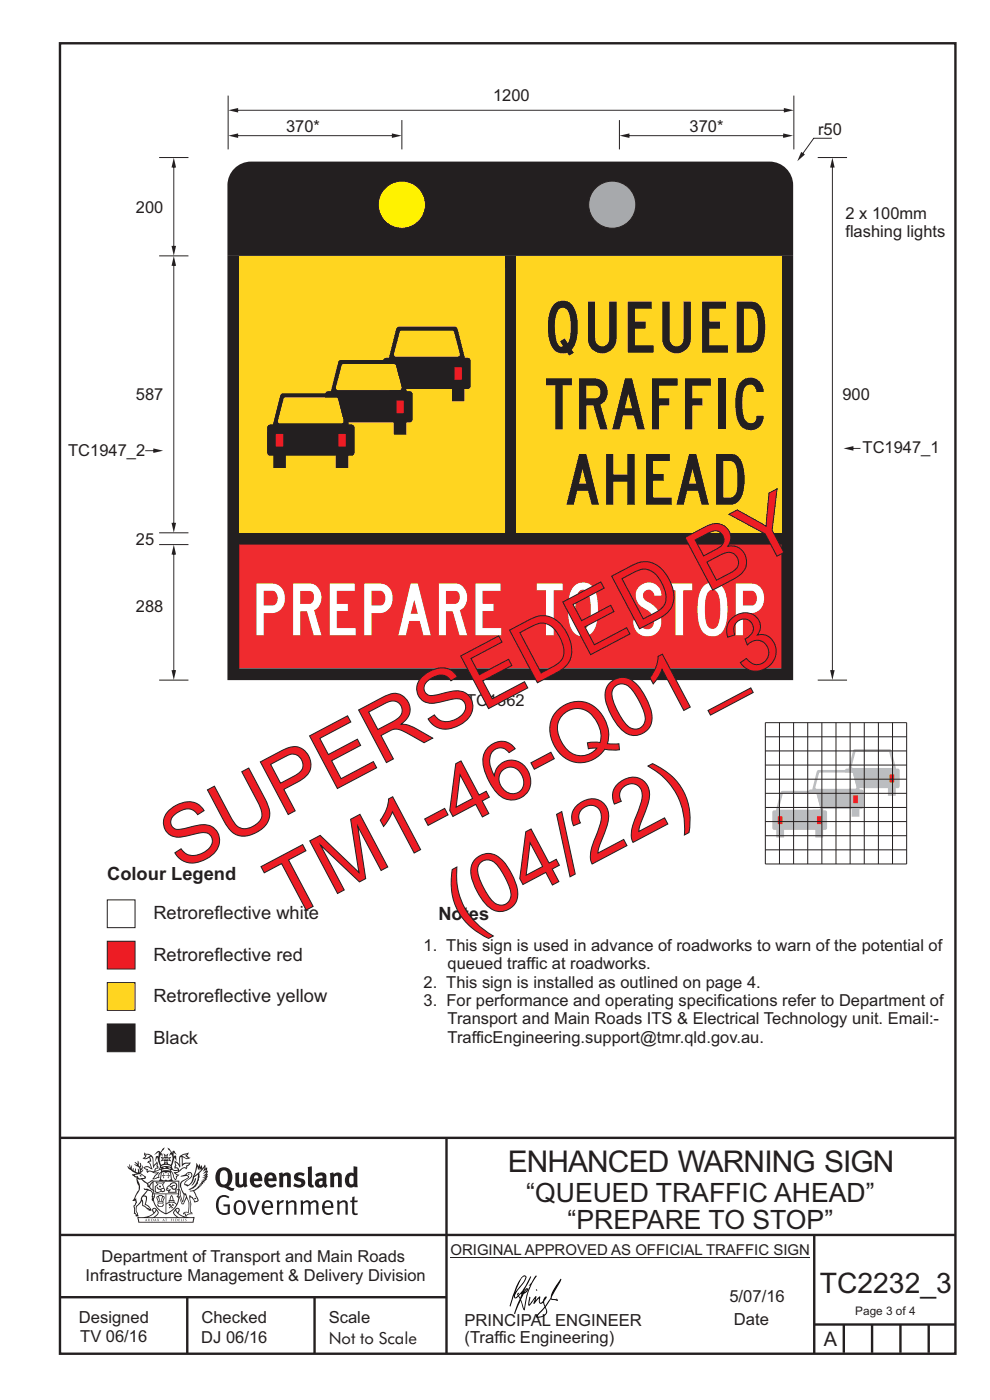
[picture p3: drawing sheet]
<svg xmlns="http://www.w3.org/2000/svg" width="210mm" height="297mm" viewBox="0 0 210 297" stroke-linecap="round" stroke-linejoin="round" font-family="sans-serif">
<g fill="none" stroke="#231f20" stroke-width=".51">
<path d="M12.7 9.2h190v278h-190zM12.7 241.4h190M94.7 241.4v45.8M12.7 262h190M12.7 275.2h82M39.7 275.2v12M66.7 275.2v12M172.7 262.2v25M172.7 281h30M179 281v6M185 281v6M191 281v6"/>
<path d="M197 281v6"/>
</g>
<path d="M95.5 266.7h76.3" fill="none" stroke="#231f20" stroke-width=".21"/>
<g fill="#231f20">
<path d="M47 248.4a2.55 2.55 0 0 0 0 2.7l.3 .2a.81 .81 0 0 0 1-1v-.5a1.04 1.04 0 0 0-1.1-1.5zM46.3 248.1a1.82 1.82 0 0 1 2.1-.2 1.82 1.82 0 0 1 .9 1.8 2.29 2.29 0 0 1-.8 2l.7 .3h.5l-.2 .6a2.87 2.87 0 0 1-2-.7 2.12 2.12 0 0 1-1.7-3.1z" fill-rule="evenodd"/>
<path d="M49.9 248.9l.8-.2v2a.46 .46 0 0 0 .3 .6 .46 .46 0 0 0 .6-.3v-2.1l.7-.2v2.4l.2 .5-.5 .3-.3-.3a1.02 1.02 0 0 1-1.2 .3 1.02 1.02 0 0 1-.6-1.1z" fill-rule="evenodd"/>
<path d="M54 249.5l-.1 .5h.9a.49 .49 0 0 0-.2-.6 .49 .49 0 0 0-.6 .1zM53.4 249.1a1.34 1.34 0 0 1 1.6-.2 1.34 1.34 0 0 1 .6 1.5v.2h-1.7a.77 .77 0 0 0 .5 .8 .77 .77 0 0 0 .9-.4l.3 .5a1.59 1.59 0 0 1-2 .2 1.59 1.59 0 0 1-.5-2.1z" fill-rule="evenodd"/>
<path d="M57 249.5l-.1 .5h1a.49 .49 0 0 0-.2-.6 .49 .49 0 0 0-.7 .1zM56.4 249.1a1.34 1.34 0 0 1 1.6-.2 1.34 1.34 0 0 1 .7 1.5v.2h-1.8a.77 .77 0 0 0 .5 .8 .77 .77 0 0 0 .9-.4l.4 .5a1.59 1.59 0 0 1-2.1 .2 1.59 1.59 0 0 1-.5-2.1z" fill-rule="evenodd"/>
<path d="M59.2 248.9l.7-.2 .1 .4a.95 .95 0 0 1 1-.3 .95 .95 0 0 1 .7 .8v2.3h-.8v-2.3a.46 .46 0 0 0-.8 .1v2.2h-.8z" fill-rule="evenodd"/>
<path d="M62.6 249.1a1.75 1.75 0 0 1 2-.1l-.2 .5-.6-.2a.43 .43 0 0 0-.6 .3l.4 .3a1.04 1.04 0 0 1 1.2 1.1 1.04 1.04 0 0 1-1.4 1l-1.2-.4 .3-.6 1 .4 .4-.4a.88 .88 0 0 0-1-.5l-.4-.2-.1-.4z" fill-rule="evenodd"/>
<path d="M65.3 247.6l.8-.2 .1 3.8 .3 .2 .1 .4a.88 .88 0 0 1-1 0 .88 .88 0 0 1-.3-1z" fill-rule="evenodd"/>
<path d="M67.8 250.6a.43 .43 0 0 0-.1 .7 .43 .43 0 0 0 .7-.1v-.7zM66.8 249.1a1.7 1.7 0 0 1 2.4 .1v1.9l.3 .4-.4 .5-.5-.4a1.03 1.03 0 0 1-1.7-.1 1.03 1.03 0 0 1 .8-1.5h.7v-.4a.8 .8 0 0 0-1.2 .1z" fill-rule="evenodd"/>
<path d="M70 248.9l.7-.2 .1 .4a.95 .95 0 0 1 1-.3 .95 .95 0 0 1 .7 .8v2.3h-.8v-2.3a.46 .46 0 0 0-.8 .1v2.2h-.8z" fill-rule="evenodd"/>
<path d="M74.3 249.5a1.48 1.48 0 0 0 0 1.7h.5l.2-.1v-1.5l-.3-.2zM75 247.4l.8 .1 .1 4.4h-.7l-.1-.2a1.26 1.26 0 0 1-1.4 0 1.26 1.26 0 0 1-.5-1.3 1.29 1.29 0 0 1 .4-1.4 1.29 1.29 0 0 1 1.4-.1z" fill-rule="evenodd"/>
<path d="M46.4 253.9a1.72 1.72 0 0 1 2.3 0l-.3 .3a1.24 1.24 0 0 0-1.4-.2 1.24 1.24 0 0 0-.6 1.4 1.49 1.49 0 0 0 1.2 1.9l.7-.1v-1.3h-.8l-.1-.4h1.3v1.9a1.93 1.93 0 0 1-2.2 0 1.93 1.93 0 0 1-.7-2.2l.2-.8z" fill-rule="evenodd"/>
<path d="M50.4 255.1a1.65 1.65 0 0 0 .2 2.2 .99 .99 0 0 0 1-1.4 .78 .78 0 0 0-.4-.8 .78 .78 0 0 0-.8 0zM50 254.9a1.33 1.33 0 0 1 1.6-.1 1.33 1.33 0 0 1 .5 1.4 1.31 1.31 0 0 1-1.3 1.6 1.31 1.31 0 0 1-1.2-1.6v-.6z" fill-rule="evenodd"/>
<path d="M52.5 254.7l.4-.1 .9 2.6 .8-2.5h.5l-1.1 3h-.5z" fill-rule="evenodd"/>
<path d="M56.3 255.2l-.2 .7h1.3a.7 .7 0 0 0-.3-.8 .7 .7 0 0 0-.8 .1zM55.9 255a1.22 1.22 0 0 1 1.5-.2 1.22 1.22 0 0 1 .5 1.5h-1.8a.93 .93 0 0 0 .5 1 .93 .93 0 0 0 1.1-.2l.2 .3a1.43 1.43 0 0 1-1.8 .1 1.43 1.43 0 0 1-.6-1.7z" fill-rule="evenodd"/>
<path d="M58.7 254.7l.4-.1 .1 .5 .4-.4 .6-.1-.2 .5a.66 .66 0 0 0-.8 .7v1.9h-.4z" fill-rule="evenodd"/>
<path d="M60.6 254.7l.4-.1 .1 .5a.94 .94 0 0 1 1-.5 .94 .94 0 0 1 .8 .8v2.3h-.5l-.1-2.5a.81 .81 0 0 0-1.2 .3v2.2h-.4z" fill-rule="evenodd"/>
<path d="M63.7 254.7l.5-.1 .1 .5 .4-.3a.78 .78 0 0 1 1.1 .3 .9 .9 0 0 1 1-.5 .9 .9 0 0 1 .8 .8v2.3h-.5l-.1-2.5a.67 .67 0 0 0-1.1 .3v2.2h-.5v-2.4l-.4-.3-.7 .4v2.3h-.5z" fill-rule="evenodd"/>
<path d="M69 255.2l-.1 .7h1.3a.7 .7 0 0 0-.3-.8 .7 .7 0 0 0-.9 .1zM68.7 255a1.22 1.22 0 0 1 1.5-.2 1.22 1.22 0 0 1 .5 1.5h-1.8a.93 .93 0 0 0 .4 1 .93 .93 0 0 0 1.2-.2l.1 .3a1.44 1.44 0 0 1-1.7 .1 1.44 1.44 0 0 1-.6-1.7z" fill-rule="evenodd"/>
<path d="M71.4 254.7l.5-.1 .1 .5a.94 .94 0 0 1 1-.5 .94 .94 0 0 1 .8 .8v2.3h-.5l-.1-2.5a.81 .81 0 0 0-1.2 .3v2.2h-.4z" fill-rule="evenodd"/>
<path d="M74.7 253.9l.5-.1v.9h.7l-.1 .3h-.6v2.2l.1 .2h.5l.1 .3a.75 .75 0 0 1-1.2-.6v-2.1h-.4v-.3h.4z" fill-rule="evenodd"/>
<path d="M30.8 244.9l1.1 .3-.9 .5h-.4l.6-.5zM31.8 245.4h.2a2.44 2.44 0 0 1 .4 1.9l.1 .5 .7-1-.1 .6 .3 .3a.57 .57 0 0 0-.6 .7l-1-.1-.5 .2 .2-.5-.8-.3 .7-.1 .9 .5 .1-.1-.6-1.3-.2-.2h.5zM30.7 244.4l-.1 .5 .2 .4-.6 .4a1.04 1.04 0 0 0 1.4-.1l.2 .6-.3 .1-.2 .4a.94 .94 0 0 1 .8 1.1l-.2-.1a1.16 1.16 0 0 0-1.5-.1l.3 .4 .4 .2 .1 .5 .2 .1 .1-.2a.94 .94 0 0 1 1.1 .2l.8 .1-1.2 1.2a1.13 1.13 0 0 0 1.2-.2l.4-.1-.1-.4 .5-.8a.83 .83 0 0 0-.6 1.1l-.3-.1-.7 .4 1.1-1.4-.5 .1-.5-.1 1.3-.5-.1-.1-.9 .4v-.3l.2-.2 .3 .1 .1-.3-.2-.4v-.6l-.1-.4-.7 1v-.7a1.42 1.42 0 0 0-1.6-1.8z" fill-rule="evenodd"/>
<path d="M38.5 245.2l.5-.2 .7-.1-.6 .3 .8 .5h-.3zM38.3 245.5l.2-.1 .1 2a1.69 1.69 0 0 1 1.6-.6l-.8 .5 .1 .5a1.1 1.1 0 0 0-1.5 .6l-.1-.5-.2-.2h-.5l.3-.4-.3-.7a1.42 1.42 0 0 1 .8 1.1l.2-.1zM37.1 246.2l.1 1-.2 .3 .1 .4h.5l.1 .2a.96 .96 0 0 1-1.1-.1l-.1 .1a1.06 1.06 0 0 0 1.3 .2v.1a.72 .72 0 0 1-1 .2l.3 .5 .6 .2-.4 .2-.1 .6-.2-.3-.4-1.1-.4-.4 .4 .9a1.54 1.54 0 0 0 .7 1.2l.2-.3a.58 .58 0 0 1 .4-.8l.2-.1h-.3l-.5-.3 .9-.5a.93 .93 0 0 1 1.2-.5v.2l.2-.2 .1-.5a.99 .99 0 0 0 .7-.8l-1.3 .1-.3 .2-.1-1.4 .9 .4 .9-.3h-.4l-.5-.4 .4-.7-.6 .2a1.46 1.46 0 0 0-1.4 2.1v.4l-.2-.4z" fill-rule="evenodd"/>
<path d="M35.6 248.9l.2 .1-.1 .3 .4 .1h-.4v.6l-.1-.6h-.3l.3-.1z" fill-rule="evenodd"/>
<path d="M34.6 248.9l.2 .1v.3l.3 .1h-.3l-.1 .6v-.6h-.4l.4-.1z" fill-rule="evenodd"/>
<path d="M34.3 248.8a.57 .57 0 0 1 .9 .2 .57 .57 0 0 1 .9-.2l.2 1.4h-.2a.57 .57 0 0 1-.9 0 .69 .69 0 0 1-1.1 0zM34.2 248.1l-.3 2.1-.2 .4h3l-.2-.4-.3-2.1h-.2v.2l-.8-.1-.8 .1v-.2z" fill-rule="evenodd"/>
<path d="M34.2 252.4a.3 .3 0 0 0 .6 0 .3 .3 0 0 0-.6 0zM33.3 250.9l.3 .3-.3 .4a.79 .79 0 0 0 0 1.3l.8-.2-.1-.3a.55 .55 0 0 1-.7-.6l.1-.1 .2 .3 .3 .2 .8-.2-.4-.7 .4-.4-.7 .2zM33 250.7l1.1 .2 .9-.2-.4 .6 .4 1.2a.56 .56 0 0 1-.8 .3l-.2 .1a.73 .73 0 0 1-.9 .1 .73 .73 0 0 1-.3-1v-.4l.6-.4z" fill-rule="evenodd"/>
<path d="M35.6 251.8l.7-.4a.58 .58 0 0 1 1-.1 .58 .58 0 0 1-.4 .9l-.3-.3a.43 .43 0 0 1 .6-.4 .57 .57 0 0 0-.8 .2l-.2-.1-.3 .1 .4 .2a.55 .55 0 0 0 .9 .4v.5h-1.3l.3-.4-.1-.1-.6 .1 .2-.3-.2-.1zM35.4 251.8l-.1 .2a.39 .39 0 0 0 .2 .6h.3l-.2 .4h1.9l-.1-.8a.86 .86 0 0 0-.1-1.3 .86 .86 0 0 0-1.3 .4z" fill-rule="evenodd"/>
<path d="M36 254.8h.8v.2h-.8zM36.4 253.8l.2 .8h-.4zM36.4 253.5l-.3 .5-.1 .6h-.2v.4l-.7 .4 .2 .1a1.48 1.48 0 0 1 2.1 .2l.2-.1-.6-.5v-.5h-.2l-.1-.6z" fill-rule="evenodd"/>
<path d="M35.8 255.4l.4 .1 .1 .3 .3-.2-.2-.2a.38 .38 0 0 1 .5 .5l-.2-.2-.3 .2 .3 .2-.3 .3-.1-.4-.4 .4-.1-.2 .4-.3-.1-.1-.2 .1z" fill-rule="evenodd"/>
<path d="M34.5 254h.2v.2l-.2 .6h-.2zM33.6 255.3h.9v.2a.55 .55 0 0 1-.8 .4v-.2l-.2-.1zM33.4 254h.2l.2 .8h-.2zM33.6 255l.8-.1 .1 .2h-.8zM33.8 253.7h.5l-.2 1.1h-.1zM33.3 253.8l-.1 .3 .3 1.1a.48 .48 0 0 0-.1 .6 .48 .48 0 0 0 .5 .2h.5a.49 .49 0 0 0 .2-.8l.3-1.1-.1-.3a1.42 1.42 0 0 0-1.5 0z" fill-rule="evenodd"/>
<path d="M33.7 251.5l.4 .1 .1 .3h-.3z" fill-rule="evenodd"/>
<path d="M41.3 250.1l.3-.2-.2 .8-.6 .8h-.2l.5-.7z" fill-rule="evenodd"/>
<path d="M39.7 249l.3-.2 .5 .2a.88 .88 0 0 1-.6 1.1 1.22 1.22 0 0 0-.8 1.3l.5 .2a.72 .72 0 0 0 .9-.4l.5-.8 .2-.6 .8-.6v.2a2.85 2.85 0 0 1-2 2.9l.1 .1a2.13 2.13 0 0 0 1.9-1.5v-.3a2.01 2.01 0 0 0 .3-1.7l1.1-1.3-.4 1 .7-.5-.7 1 .8-.4-.8 .8 .7-.2-.9 .6 .8-.1-.8 .4h.7l-.8 .3 .3 .2h-.4l.2 .3h-.4l.2 .3h-.4l.1 .2h-.1a2.16 2.16 0 0 1-2 1.1l.1 .2 .4-.1a.76 .76 0 0 1 .7 .8l.5 1.2-.6 .2a1.45 1.45 0 0 0-1.1-1.3l.2 1.8-.1 1.8 .4 .3a1.07 1.07 0 0 0-1.2 .4v-.3l-.5-.2a.87 .87 0 0 1 1.1-.1v-.7a4.4 4.4 0 0 0-.6-3.1l-.1-.3h-.2a2.16 2.16 0 0 1-.7-2.2l.3-.4 1.2-.7a.55 .55 0 0 0-.4-.8zM37.8 252.4a.76 .76 0 0 1 .3 1.1l.6 1.6 .4-1.7 .2 .1a.61 .61 0 0 1-.1 .9l-.3 .8-.2 .1-.7-1.6-.3 .1a1.18 1.18 0 0 0 .1-1.4zM41.8 247.5l.2 .7 .3-.5v.6l.4-.5a1.9 1.9 0 0 1-1.2 1.4l-.3 .3zM38.2 249.6l1.4-.2 .2 .2v.3l-.5 .2a1.26 1.26 0 0 0-.9 1.9l.2 .7a1.84 1.84 0 0 1 .1 2.1l-.4-1.4a.96 .96 0 0 0-.4-1.2l-.4 .2a.78 .78 0 0 1 0 1.3l.1 .3h.4l.4 1.1a.38 .38 0 0 0 .2 .4 .38 .38 0 0 0 .4-.1l.6-1.2a2.94 2.94 0 0 1 .4 2.5l-.1 .4h-.8l-.3 .4v.2l.4-.1 .1 .4 .2 .1a1.02 1.02 0 0 1 1.3-.5v-.4l-.3-.1 .1-1.8-.3-1.3h.1a1.14 1.14 0 0 1 .8 1 .63 .63 0 0 0 .8-.2 .63 .63 0 0 0-.2-.9l-.6-1.2 .9-.6 .2-.4h.3l-.1-.2h.4l-.1-.3h.3l-.1-.3 .5-.1-.2-.2 .6-.4v-.2h-.2l.4-.5h-.3l.3-.5-.4 .1 .4-.5v-.3l-.3 .2 .2-.7-.1-.2-.4 .3v-.8l-.6 .8-.2-.8-.2 .5-.3-.7-.1 .6-.5-.8-.1 1.4-.6 1.8a1.81 1.81 0 0 1-1 1.5l-.6-.2a1.75 1.75 0 0 1 1.1-1.2 .75 .75 0 0 0 .1-1.3 .75 .75 0 0 0-1.2 .4z" fill-rule="evenodd"/>
<path d="M41.2 254.1h.3l.2 .2-.4 .1z" fill-rule="evenodd"/>
<path d="M29.4 258.4h11.6l-.1 .8h-11.4zM31.3 258.2l.5-.1a2.48 2.48 0 0 0 1.4-1.3l.3 .5-.5 .6-.5 .3zM32.5 256.6l.3-.2 .2 .1-.3 .7zM37.2 256.8a2.65 2.65 0 0 0 1.8 1.4h-1.1l-.5-.3-.5-.6zM37.4 256.5l.2-.1 .3 .2-.3 .6zM29.2 258.2l.1 1.2h11.8l.2-1.1-.2-.1a4.1 4.1 0 0 1-3.3-.9l.3-.4-.1-.6a1.06 1.06 0 0 0-1.3 1l.2 .4 .6 .5h-4.7l.3-.1a.84 .84 0 0 0 .6-.8 .84 .84 0 0 0-.5-.8l-.3-.2h-.5l-.1 .6 .3 .4a4.2 4.2 0 0 1-3.4 .9z" fill-rule="evenodd"/>
<path d="M31 258.7l.1 .2h-.2zM31 258.5l-.3 .6 .4-.2 .2 .2z" fill-rule="evenodd"/>
<path d="M31.3 258.6h.3v.4a.25 .25 0 0 0 .2-.1 .25 .25 0 0 0-.1-.3h.1a.29 .29 0 0 1 0 .4 .29 .29 0 0 1-.4 0 .29 .29 0 0 1 0-.4z" fill-rule="evenodd"/>
<path d="M32.2 258.6a.22 .22 0 0 1 .3 .2 .22 .22 0 0 1-.3 .2zM32 258.6l.1 .4a.33 .33 0 0 0 .4 0 .33 .33 0 0 0 0-.4 .33 .33 0 0 0-.5 0z" fill-rule="evenodd"/>
<path d="M32.9 258.7l.1 .2h-.2zM32.9 258.5l-.2 .6 .3-.2 .2 .2z" fill-rule="evenodd"/>
<path d="M33.3 258.6h.2l.1 .1 .2-.1-.2 .2 .2 .3-.3-.3-.1 .3h-.1l.2-.3z" fill-rule="evenodd"/>
<path d="M34.7 258.7l.1 .2h-.2zM34.7 258.5l-.3 .6 .4-.2 .2 .2z" fill-rule="evenodd"/>
<path d="M35 258.5h.5l-.2 .1v.5h-.2l.1-.5z" fill-rule="evenodd"/>
<path d="M36.2 258.6l.3-.1-.1 .1v.2h.1h-.1v.3h-.2z" fill-rule="evenodd"/>
<path d="M36.7 258.6h.2v.5h-.2z" fill-rule="evenodd"/>
<path d="M37.3 258.6a.22 .22 0 0 1 .3 .2 .22 .22 0 0 1-.3 .2zM37.1 258.6v.4a.33 .33 0 0 0 .5 0 .33 .33 0 0 0 0-.4 .33 .33 0 0 0-.5 0z" fill-rule="evenodd"/>
<path d="M37.8 258.6l.4-.1-.2 .1v.2h.1h-.1v.2l.2 .1h-.4z" fill-rule="evenodd"/>
<path d="M38.4 258.6h.2l-.1 .4 .2 .1h-.3z" fill-rule="evenodd"/>
<path d="M38.9 258.6h.2v.5h-.2z" fill-rule="evenodd"/>
<path d="M39.3 258.6h.2h-.1l.2 .3-.2 .2-.1-.1v-.1l.2 .1z" fill-rule="evenodd"/>
<path d="M34.2 247.4a1.51 1.51 0 0 1 2 .2 2.67 2.67 0 0 0-2.1 0zM35.7 247.6l.4 .1 .1 .3-.4-.1zM34.6 247.6h.5l.1 .2h-.4zM34 247.8l.3 .2h-.3zM34.9 246.9l.3-.2 .3 .2zM34.9 245.6l.2 .1v.3h-.2zM35 245.1l.2 .2 .2-.2-.1 .3h-.2zM35.1 246.3h.2l.1 .4-.2-.2-.2 .2zM35.3 245.7l.2-.1v.4h-.2zM34.4 245.7h.3l.1 .3-.4 .1 .2-.2zM35.7 245.7h.3l-.2 .2 .2 .2-.4-.1zM32.7 244.9l1-.5-.1 1-.2-.2-.3 .2-.3 1.1 .5-1 .3 .9a1.84 1.84 0 0 1 .2 1.7l.4 .1a2.48 2.48 0 0 1 2.2 0l.2-.2-.2-.7 .7-1.8 .4 .7-.2-1-.2-.1-.2 .3v-.9l.6 .4-.6-.8-.3 .1-.1 .4-.5-.9-.5-.3 .2 .5 .6 .5-.5 .8 .4-.4a2.06 2.06 0 0 1 0 2.3l-.5-.2-.2-.6 .1-.1 .8 .2-.4-.5 .4-.5-.7 .2-.2-.2 .2-.7-.5 .4-.5-.4 .2 .7-.2 .2-.7-.2 .4 .5-.4 .5 .8-.2 .1 .1-.2 .6-.5 .2a2.02 2.02 0 0 1 0-2.2l.3 .5-.1-.7-.3-.1 .8-1.2-.4 .3-.5 .8-.2-.3a.8 .8 0 0 0-.8 .5z" fill-rule="evenodd"/>
<path d="M29.2 250.1l.3 .1a.61 .61 0 0 1 .8 .4l.3 .2a.8 .8 0 0 1 .6 1l.4 .1 .5 .5a1 1 0 0 1 .5 1.1l-.1 .7v-.5h-.1a.96 .96 0 0 0-.8-1.3l-.2-.2h-.7l-.1-.1-.1 .1 .1 .3h.6l-1.2 1.3-.2 1-.4 .6a1.33 1.33 0 0 0-.5 1.8l.2 .5a1.26 1.26 0 0 1-.5-1.5l-.1-.3a1.56 1.56 0 0 0 .4-1.7l-.3 .2 .2-.5a3.2 3.2 0 0 0 .7-3zM30.4 253.9h.4a2.06 2.06 0 0 1-.1 1.6l.7 .5 .4 .4-.6-.1-.8-.6-.1-.9a.51 .51 0 0 1 .1-.9zM28.6 249.3a1.52 1.52 0 0 1 2.1 .5l-1.1 .2-.2-.1-.1-.4h-.5zM27.5 247v.8l-.3-.4h-.1a3.1 3.1 0 0 0 1.9 1.6l-1 .1 .5 .6 .5 .1 .1 1.1a1.84 1.84 0 0 1-.3 2.5l-.4 .9-.3 .4 .2 .1 .4-.1 .1 .4-.2 .5-.3 .2 .1 1.7h.2l.3 .5 .1 .1 .4-.1-.1-.5a1.3 1.3 0 0 1-.1-1.7l.9-1 .1 1.1 .6 .2 .5 .5 .1-.1 .2 .3h.5a1.85 1.85 0 0 0-1.2-1.4l.1-.3a1.39 1.39 0 0 0 0-1.4l-.5-.1 .5-.5a.66 .66 0 0 1 .9-.4 .66 .66 0 0 1 .3 .9l-.1 .4 .2-.1v.2l-.1 .3 .2 .5 .1-.3a2.24 2.24 0 0 0 .1-2.2 .73 .73 0 0 1-.7-.7 .73 .73 0 0 1 .6-.7v-.2a.94 .94 0 0 0-.9 .8 .48 .48 0 0 1-.1-.6 .48 .48 0 0 1 .5-.2l.5-.3a.51 .51 0 0 0-.8 .2l-.5 .2-1-.8h.6l.2-.5-1.2-.7 .5-.5v-.3l-.5 .4 .1-.2a.69 .69 0 0 0 .2-1v.4l-.2 .3v-1.1l-.3-.2 .1 .6-.1 .2-.4-1.3v.7l-.6-.4 .5 .7-.6-.2 .3 .3a1 1 0 0 1 .7 1.4l-.2-.8v.9l-.5-.2v-.8l-.2 .7-.2-.1-.1-.6-.2 .4-.2-.2 .1-.7-.2 .5z" fill-rule="evenodd"/>
<path d="M29.6 249.4l.2-.1 .3 .2z" fill-rule="evenodd"/>
<path d="M32.4 250.5h5.6v2l-.2-.1v-1.7h-5.2v2.5h5.2v-.8l.1 .2-.1 1.1v-.3h-2.5v4a4.1 4.1 0 0 0 2.6-3.6l.1-.1a4 4 0 0 1-2.8 3.9 4.2 4.2 0 0 1-2.8-4.7l.1 1.2 .1-.1a3.8 3.8 0 0 0 2.5 3.4v-4h-2.5l-.2-.9z" fill-rule="evenodd"/>
<circle cx="40" cy="249.1" r=".17"/>
</g>
<g fill="#000001">
<path d="M111.6 273.7l.2-.2-.5 .7zM110.4 274.5l.3 .1-.3 .7-.3-.4zM110.9 270.9l.5-.1a9.3 9.3 0 0 1-2 3.2l-.1 .2 1-2.5zM110.6 271a14.7 14.7 0 0 0-2.2 4.9l-.3 1.2 .1 .1 .8-2.4a.42 .42 0 0 0 .2 .7 .42 .42 0 0 0 .6-.3l.2-.2 .2 .6-1.1 3.1h.2l1.1-2.8 .6 1.9 .2 .2 .2-.5a13.5 13.5 0 0 1 2-6.2l.5-.5-.2-.2-1.6 2.1 .4-.1a14.9 14.9 0 0 0-1.3 5.1l-.4-1.2a1.39 1.39 0 0 1 .2-1.8l.1-.2a.92 .92 0 0 0 .8-1.2 .75 .75 0 0 0-.7 .7l-.2 .2 1.6-3.4h-.1l-.4 .7a10.5 10.5 0 0 1-2.2 3.2l.2-.4a.32 .32 0 0 0-.4 .2 .32 .32 0 0 0 .1 .4l-.5 .4a3.2 3.2 0 0 1 1.1-2.3l.5-.6a2.49 2.49 0 0 0 .7-1.6l-.3-.2z" fill-rule="evenodd"/>
<path d="M115.6 277.5a1.15 1.15 0 0 1 .1 1.3 1.15 1.15 0 0 1-1.2 .5h-.5zM112.3 275.1l-.3 1.7 .3 .2 1.2-1.5-.3 1.1 1.1-1.2a.94 .94 0 0 0 .4 1.2l.5-.3 .3 .9-1.2 1.3a.98 .98 0 0 0-.5 1 1.9 1.9 0 0 0 2.3-1.3l-.1-.3a1.02 1.02 0 0 1 .3-1.4l.5-.9 1.5 .3-.2-.5v.3l-1.1-.2v-.2l2-3.6 .1-.3-.1-.1-1.8 2.7a6.6 6.6 0 0 1-1.5 3l-.2-.2a1.01 1.01 0 0 1 .4-1.4l.1-.2-.3-.2-.3 .5-.2 .5-.5 .4-.2-.4 .1-.9-.2-.1-.8 .9 .2-.9h-.1l-1.4 1.7 .2-1.4v-.1z" fill-rule="evenodd"/>
<path d="M113.7 273.5l.3 .3h-.3z" fill-rule="evenodd"/>
</g>
<path d="M22.8 199.7h5.8v5.9h-5.8z" fill-rule="evenodd" fill="#ed1c24" stroke="#231f20" stroke-width=".21"/>
<path d="M22.8 208.5h5.8v5.8h-5.8z" fill-rule="evenodd" fill="#ffd520" stroke="#231f20" stroke-width=".21"/>
<path d="M22.8 190.9h5.8v5.9h-5.8z" fill-rule="evenodd" fill="#fff" stroke="#231f20" stroke-width=".21"/>
<path d="M22.8 217.2h5.8v5.9h-5.8z" fill-rule="evenodd" fill="#231f20" stroke="#231f20" stroke-width=".21"/>
<path d="M181.1 159l-.2 .3-.9 3.8h-.6l-.2 .8h1.7l.8 3.2-.3 .2h-1.3v1.5h1.6v-1.6h6.6v1.6h1.7v-1.6h.6l.2-.4v-3.3l-.1-.4h-.6l-1-4-.4-.2zM181.5 159.5l-.8 3 .1 .4h8.3l.3-.2-.8-3.2z" fill-rule="evenodd" fill="#bbbdc0"/>
<path d="M188.7 164.3h1v1.7h-1z" fill-rule="evenodd" fill="#ed1c24"/>
<path d="M173.4 163.4l-.2 .3-.9 3.8-.6 .1-.2 .7 1.7 .1 .8 3.2-.3 .2h-1.3v1.5h1.6v-1.7h6.6v1.7h1.7v-1.7h.6l.2-.4v-3.3l-.1-.3-.6-.1-1-4-.4-.2zM173.8 163.9l-.8 3 .1 .4h8.3l.3-.2-.8-3.2z" fill-rule="evenodd" fill="#bbbdc0"/>
<path d="M181 168.8h1v1.6h-1z" fill-rule="evenodd" fill="#ed1c24"/>
<path d="M165.7 167.8l-.2 .3-.9 3.8-.6 .1-.2 .3v3.3l.2 .4 .7 .1v1.6h1.6v-1.6h6.6v1.6h1.7v-1.6l.6-.1 .2-.4v-3.3l-.1-.3-.6-.1-1-3.9-.4-.2zM166.1 168.4l-.8 3 .1 .3 8.3 .1 .3-.2-.8-3.2z" fill-rule="evenodd" fill="#bbbdc0"/>
<g fill="#ed1c24">
<path d="M173.3 173.2h1v1.6h-1z" fill-rule="evenodd"/>
<path d="M165 173.2h.9v1.6h-.9z" fill-rule="evenodd"/>
</g>
<g fill="none" stroke="#231f20" stroke-width=".21">
<path d="M162.3 153.3h30v30h-30zM162.3 159.3h30M162.3 156.3h30M165.3 153.3v30M168.3 153.3v30M171.3 153.3v30M174.3 153.3v30M177.3 153.3v30M180.3 153.3v30M183.3 153.3v30M186.3 153.3v30M189.3 153.3v30"/>
<path d="M162.3 177.3h30M162.3 174.3h30M162.3 171.3h30M162.3 168.3h30M162.3 165.3h30M162.3 162.3h30M162.3 180.3h30"/>
</g>
<path d="M50.7 115.5h115v26.3h-115z" fill-rule="evenodd" fill="#ef2b2f"/>
<g fill="#fff">
<path d="M69.9 123.8h5.4v1.5h-3.9v2.8h2.4v1.5h-2.4v3.6h4v1.6h-5.5z"/>
<path d="M100.9 123.8h5.3v1.5h-3.8v2.8h2.3v1.5h-2.3v3.6h4v1.6h-5.5z"/>
<path d="M113.9 123.8h5.5v1.4h-2v9.6h-1.6v-9.6h-1.9z"/>
<path d="M135.6 124.4a2.71 2.71 0 0 1 3-.7 2.71 2.71 0 0 1 1.7 2.7h-1.5a1.24 1.24 0 0 0-1.2-1.2 1.24 1.24 0 0 0-1.3 1.1 1.24 1.24 0 0 0 1 1.3 4.3 4.3 0 0 1 2.3 6.3 3 3 0 0 1-3.5 .9 3 3 0 0 1-1.8-3.2h1.6a1.51 1.51 0 0 0 1.6 1.9 1.51 1.51 0 0 0 1.2-2.2 3.5 3.5 0 0 0-2.3-2.4 2.86 2.86 0 0 1-.8-4.5z"/>
<path d="M141.3 123.8h5.5v1.4h-1.9v9.6h-1.6v-9.6h-2z"/>
<path d="M54.4 123.8v11h1.5v-4.7h1.7a3.1 3.1 0 0 0 2.7-4.2 2.61 2.61 0 0 0-2.7-2.1zM55.9 125.3h1.9a1.69 1.69 0 0 1 1.1 1.5 1.69 1.69 0 0 1-1 1.6h-2z"/>
<path d="M62.2 123.8v11h1.5v-5.1h1.4l1.5 5.1h1.6l-1.5-5.4a3.1 3.1 0 0 0 1.5-3 3.1 3.1 0 0 0-2.2-2.6zM63.7 125.4h1.9a1.38 1.38 0 0 1 .8 2.1l-.6 .6h-2.1z"/>
<path d="M77.3 123.8v11h1.5v-4.7h1.7a3.2 3.2 0 0 0 2.7-2.1 3.2 3.2 0 0 0-.7-3.4 2.52 2.52 0 0 0-2-.8zM78.8 125.3h1.9a1.71 1.71 0 0 1 1 1.5 1.71 1.71 0 0 1-.9 1.6h-2z"/>
<path d="M87.9 127.3l.7 2.9h-1.5zM87.1 123.8l-2.6 11h1.6l.7-3.1h2.2l.8 3.1h1.6l-2.8-11z"/>
<path d="M93.1 123.8v11h1.5v-5.1h1.4l1.5 5.1h1.6l-1.5-5.4a3.1 3.1 0 0 0 1.5-3 3.1 3.1 0 0 0-2.2-2.6zM94.6 125.4h1.9a1.43 1.43 0 0 1 .8 2.3l-.6 .4h-2.1z"/>
<path d="M121.7 124.4a9.4 9.4 0 0 0-1.1 6.8 4 4 0 0 0 2.2 3.7 2.88 2.88 0 0 0 3.7-2.6 11.9 11.9 0 0 0-.6-7.6 2.74 2.74 0 0 0-4.2-.3zM122.9 125.4a1.27 1.27 0 0 1 1.4-.2 1.27 1.27 0 0 1 .7 1.2 9.4 9.4 0 0 1-.5 6.6 1.33 1.33 0 0 1-1.5 .3 1.33 1.33 0 0 1-.7-1.3 9.9 9.9 0 0 1 .4-6.4z"/>
<path d="M149.2 124.4a8.7 8.7 0 0 0-1.2 6.2 4.4 4.4 0 0 0 2.1 4.2 2.87 2.87 0 0 0 3.9-2.5 11.7 11.7 0 0 0-.6-7.6 2.73 2.73 0 0 0-4.2-.3zM150.4 125.4a1.29 1.29 0 0 1 2.1 1 9.3 9.3 0 0 1-.5 6.6 1.33 1.33 0 0 1-1.5 .3 1.33 1.33 0 0 1-.7-1.3 9.9 9.9 0 0 1 .4-6.4z"/>
<path d="M156.1 123.8v11h1.5v-4.7h1.7a3 3 0 0 0 2.7-4.2 2.59 2.59 0 0 0-2.7-2.1zM157.6 125.3h1.9a1.71 1.71 0 0 1 1 1.5 1.71 1.71 0 0 1-.9 1.6h-2z"/>
</g>
<path d="M50 35.5a5 5 0 0 1 3.2-1.2h110a5 5 0 0 1 5 5v15h-120v-15a5 5 0 0 1 1.8-3.8z" fill-rule="evenodd" fill="#231f20"/>
<circle cx="85.2" cy="43.4" r="5" fill="#fff200" stroke="#231f20" stroke-width=".21"/>
<circle cx="129.9" cy="43.4" r="5" fill="#a7a9ac" stroke="#231f20" stroke-width=".21"/>
<path d="M48.2 54.3v90h120v-90zM50.7 56.8v56.2h56.4v-56.2zM109.6 56.8v56.2h56.1v-56.2zM50.7 115.5v26.3h115v-26.3z" fill-rule="evenodd" fill="#231f20"/>
<path d="M33.8 33.4h6.2M168.4 20.3v11.4" fill="none" stroke="#231f20" stroke-width=".21"/>
<g fill="#231f20">
<path d="M36.9 33.4l.4 2.1h-.9zM36.8 35.4h.2v16.9h-.2zM36.4 52.2h.9l-.4 2.1z"/>
<path d="M166.3 22.9l2.1 .5-2.1 .5zM50.3 23.3h116.1v.2h-116.1zM48.4 23.4l2.1-.5v1z"/>
</g>
<path d="M50.7 54.3h56.4v58.7h-56.4z" fill-rule="evenodd" fill="#ffd520"/>
<path d="M84.2 69.5l-1.7 6.4h-.6a.64 .64 0 0 0-.6 .7v.6h2.3l.3 .2 1.3 4.7a.48 .48 0 0 1-.4 .7h-2.2v2.3h2.7v-2.6h10.5v2.6h2.7v-2.6h.7a.66 .66 0 0 0 .6-.7v-5.2a.64 .64 0 0 0-.6-.7h-.6l-1.5-6.1-.4-.5h-12zM84.9 70.3l-1.3 4.7a.48 .48 0 0 0 .4 .7h13.1a.48 .48 0 0 0 .4-.7l-1.2-4.6-.2-.2h-10.9z" fill-rule="evenodd" fill="#231f20"/>
<path d="M96.4 77.9h1.5v2.6h-1.5z" fill-rule="evenodd" fill="#ed1c24"/>
<path d="M71.9 76.5l-1.7 6.5h-.6a.64 .64 0 0 0-.6 .6v.7h2.3l.3 .2 1.3 4.7a.48 .48 0 0 1-.4 .6h-2.2v2.4h2.7v-2.6h10.5v2.6h2.7v-2.6h.7a.66 .66 0 0 0 .6-.7v-5.3a.64 .64 0 0 0-.6-.6h-.6l-1.5-6.1-.4-.5h-12zM72.6 77.4l-1.3 4.7a.48 .48 0 0 0 .4 .7h13.1a.48 .48 0 0 0 .4-.7l-1.2-4.6-.2-.2-10.9-.1z" fill-rule="evenodd" fill="#231f20"/>
<path d="M84.1 85h1.5v2.6h-1.5z" fill-rule="evenodd" fill="#ed1c24"/>
<path d="M59.6 83.6l-1.7 6.5h-.6a.64 .64 0 0 0-.6 .6l-.1 5.3a.66 .66 0 0 0 .7 .7h.7v2.6h2.6v-2.6h10.6v2.6h2.7v-2.6h.7a.66 .66 0 0 0 .6-.7v-5.3a.64 .64 0 0 0-.6-.6h-.6l-1.5-6.1-.4-.5-12-.1zM60.2 84.5l-1.2 4.7a.48 .48 0 0 0 .4 .6h13.1a.48 .48 0 0 0 .4-.6l-1.2-4.6-.2-.2-10.9-.1z" fill-rule="evenodd" fill="#231f20"/>
<g fill="#ed1c24">
<path d="M71.8 92.1h1.5v2.6h-1.5z" fill-rule="evenodd"/>
<path d="M58.5 92.1h1.5v2.6h-1.5z" fill-rule="evenodd"/>
</g>
<path d="M109.5 54.3h56.2v58.7h-56.2z" fill-rule="evenodd" fill="#ffd520"/>
<path d="M33.8 115.5h6.2M33.8 113h6.2" fill="none" stroke="#231f20" stroke-width=".21"/>
<path d="M36.9 115.6l.4 2h-.9zM36.8 117.5h.2v24.8h-.2zM36.4 142.2h.9l-.4 2.1z" fill="#231f20"/>
<path d="M48.4 20.3v11.4M173.5 33.4h6.2M173.5 144.3h6.2" fill="none" stroke="#231f20" stroke-width=".21"/>
<g fill="#231f20">
<path d="M176.1 142.2h.9l-.4 2.1zM176.5 35.4h.2v106.9h-.2zM176.6 33.4l.4 2.1h-.9z"/>
<path d="M170 32.2l.7 .6-1.6 1.4zM172.5 29.3l.2 .1-2.4 3.3-.1-.1zM172.6 29.2h3.9v.2h-3.9z"/>
</g>
<path d="M85.2 25.5v6.2" fill="none" stroke="#231f20" stroke-width=".21"/>
<path d="M83.1 28.3l2.1 .5-2.1 .5zM50.3 28.7h33v.2h-33zM48.4 28.8l2.1-.5v1z" fill="#231f20"/>
<path d="M131.4 25.5v6.2" fill="none" stroke="#231f20" stroke-width=".21"/>
<path d="M166.1 28.3l2.1 .5-2.1 .5zM133.3 28.7h33v.2h-33zM131.4 28.8l2.1-.5v1z" fill="#231f20"/>
<path d="M33.8 54.3h6.2M33.8 144.3h6.2" fill="none" stroke="#231f20" stroke-width=".21"/>
<g fill="#231f20">
<path d="M36.4 110.9h.9l-.4 2.1zM36.8 56.2h.2v54.9h-.2zM36.9 54.3l.4 2.1h-.9z"/>
<path d="M30.8 95.5h1.9v.2h-1.9zM32.5 95.1l2.1 .5-2.1 .5z"/>
<path d="M180.9 95h1.6v.2h-1.6zM178.9 95.1l2.1-.5v1z"/>
</g>
<g font-size="17.6" fill="#ed1c24">
<text x="38.3" y="184.9" transform="rotate(-28 38.3 184.9)">SUPERSEDED BY</text>
<text x="60.9" y="195.2" transform="rotate(-28 60.9 195.2)">TM1-46-Q01_3</text>
<text x="98.3" y="197.7" transform="rotate(-28 98.3 197.7)">(04/22)</text>
</g>
<g font-size="15" fill="#231f20">
<text x="115.3" y="74.8">QUEUED</text>
<text x="115.5" y="91.1">TRAFFIC</text>
<text x="119.8" y="107.1">AHEAD</text>
</g>
<text font-size="6.3" fill="#231f20" x="107.7" y="248.6">ENHANCED WARNING SIGN</text>
<text font-size="6" fill="#231f20" x="173.9" y="274.2">TC2232_3</text>
<g font-size="5.6" fill="#231f20">
<text x="111.6" y="255">“QUEUED TRAFFIC AHEAD”</text>
<text x="120.4" y="260.7">“PREPARE TO STOP”</text>
</g>
<text font-size="4.2" fill="#231f20" x="174.7" y="285.6">A</text>
<g font-size="3.9" fill="#231f20">
<text x="22.7" y="186.8">Colour Legend</text>
<text x="32.5" y="194.9">Retroreflective white</text>
<text x="93" y="195.1">Notes</text>
<text x="32.5" y="203.9">Retroreflective red</text>
<text x="32.5" y="212.6">Retroreflective yellow</text>
<text x="32.5" y="221.5">Black</text>
</g>
<g font-size="3.5" fill="#231f20">
<text x="104.6" y="21.5">1200</text>
<text x="60.7" y="27.9">370*</text>
<text x="146.3" y="27.9">370*</text>
<text x="173.6" y="28.6">r50</text>
<text x="28.8" y="45.1">200</text>
<text x="179.3" y="46.4">2 x 100mm</text>
<text x="179.3" y="50.3">flashing lights</text>
<text x="28.8" y="84.9">587</text>
<text x="178.7" y="84.9">900</text>
<text x="14.5" y="96.7">TC1947_2</text>
<text x="183" y="96">TC1947_1</text>
<text x="28.8" y="115.5">25</text>
<text x="28.8" y="129.9">288</text>
<text x="98.9" y="149.8">TC1362</text>
<text x="89.9" y="201.7">1. This sign is used in advance of roadworks to warn of the potential of</text>
<text x="89.9" y="209.5">2. This sign is installed as outlined on page 4.</text>
<text x="94.9" y="205.6">queued traffic at roadworks.</text>
<text x="89.9" y="213.4">3. For performance and operating specifications refer to Department of</text>
<text x="94.9" y="221.2">TrafficEngineering.support@tmr.qld.gov.au.</text>
<text x="94.9" y="217.3">Transport and Main Roads ITS &amp; Electrical Technology unit. Email:-</text>
<text x="21.6" y="267.8">Department of Transport and Main Roads</text>
<text x="18.2" y="271.8">Infrastructure Management &amp; Delivery Division</text>
<text x="16.7" y="280.6">Designed</text>
<text x="42.7" y="280.6">Checked</text>
<text x="69.7" y="280.6">Scale</text>
<text x="98.5" y="281.3">PRINCIPAL ENGINEER</text>
<text x="154.7" y="276.1">5/07/16</text>
<text x="155.7" y="281.2">Date</text>
<text x="17" y="284.8">TV 06/16</text>
<text x="42.7" y="284.8">DJ 06/16</text>
<text x="69.7" y="285.2">Not to Scale</text>
<text x="98.5" y="284.8">(Traffic Engineering)</text>
</g>
<text font-size="3.2" fill="#231f20" x="95.5" y="266.3">ORIGINAL APPROVED AS OFFICIAL TRAFFIC SIGN</text>
<text font-size="2.5" fill="#231f20" x="181.4" y="278.9">Page 3 of 4</text>
</svg>
